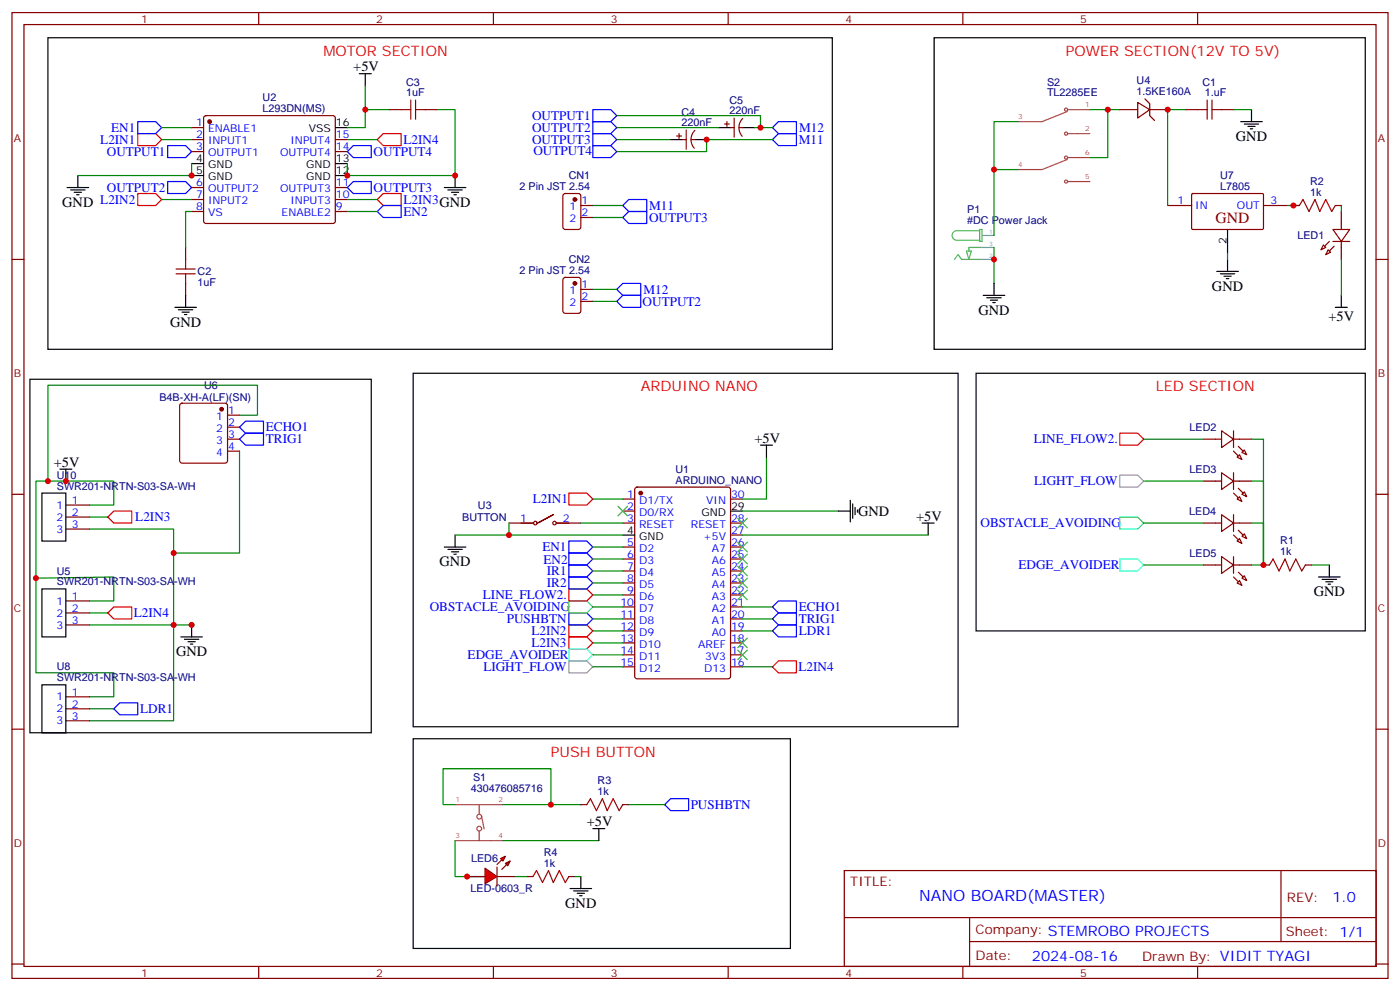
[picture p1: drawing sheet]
<svg xmlns="http://www.w3.org/2000/svg" width="412mm" height="292mm" viewBox="0 0 412 292" stroke-linecap="round" stroke-linejoin="round" font-family="sans-serif">
<g fill="none" stroke="#870000" stroke-width=".35">
<path d="M3.5 3.7h405.4v284.3h-405.4zM7.1 7.2h398.2v277.3h-398.2zM76.2 3.7v3.5M145.3 3.7v3.5M214.5 3.7v3.5M283.6 3.7v3.5M352.8 3.7v3.5M56.4 37.6h3.6M60.2 34.2l.5-.2h37.4l.5 .2 .2 .5v30.4l-.3 .5-.4 .2h-37.4l-.5-.2-.2-.5v-30.4zM114.7 32.3h3.5M125.2 32.3h3.6M200 39.3v1.4"/>
<path d="M202.1 38.3v5.6M204.7 38.4a3.8 3.8 0 0 0-.2 5.2M213.4 36.5h1.4M214.1 35.8v1.4M215.2 37.6h1.1M216.3 34.7v5.7M217.7 37.6h1M218.8 34.9a3.8 3.8 0 0 0-.2 5.2M329.8 32.3h5.3M335.1 30.2l3.6 2.1-3.6 2.4zM337.3 29.1l1.4 1.4v3.5l1.4 1.5M338.7 32.3h5.3"/>
<path d="M349.2 32.3h3.6M359.8 32.3h3.6M56.4 41.1h3.6M56.4 44.6h3.6M56.4 55.2h3.6M56.4 58.7h3.6M98.8 41.1h3.5M98.8 44.6h3.5M98.8 55.2h3.5M98.8 58.7h3.5M166 57.2l.5-.2h3.9l.6 .4 .1 9.5-.5 .6-4.1 .1-.6-.5-.1-9.4zM199.3 40h1.4"/>
<path d="M201.1 41.1h1M203.6 41.1h1M351.1 57.1l.3-.1h20.6l.2 .3-.1 10.1-.3 .2-20.6-.1-.2-.3zM3.5 76.4h3.6M54.7 72.8v3.6M56.4 62.3h3.6M98.8 62.3h3.5M171.1 60.5h3.5M171.1 64h3.5M344 60.5h7M372.2 60.5h7M381 60.5h1.8"/>
<path d="M389.8 72.1l.7 .7-1.4 .8zM391.2 73.6l.7 .7-1.4 .7zM392.6 67.6h5l-2.5 3.5zM392.6 71.1h5M393.3 60.5h1.8M395.1 62.3v5.3M395.1 71.1v5.3M405.3 76.4h3.6M54.7 83.4v3.6M166 81.9l.5-.2h3.9l.6 .4 .1 9.4-.5 .7-4.1 .1-.6-.5-.1-9.4zM171.1 85.2h3.5M171.1 88.7h3.5"/>
<path d="M53.2 118.9l.4-.2h12.7l.5 .2 .2 .5v16.2l-.2 .5-.5 .2h-12.7l-.5-.2-.2-.5v-16.2zM67 129.3h3.6M67 122.2h3.6M67 125.8h3.6M67 132.8h3.6M354.5 129.3h5.3M359.8 126.8l3.6 2.5-3.6 2.5zM359.8 139.2l3.6 2.4-3.6 2.5zM363.4 129.3h5.3M363.4 126.8v5M363.4 139.2v4.9M364.4 134.6l.7-.7 .7 1.4z"/>
<path d="M365.8 133.2l.7-.7 .7 1.4zM3.5 145.5h3.6M149.9 154h7.1M163 151.5l-4.6 2.5 4.6-2.5M164 154h7.1M183.4 146.9h3.6M183.4 150.5h3.6M183.4 154h3.6M187.2 143.6l.5-.2h26.8l.6 .4 .1 55.3-.5 .7h-27l-.7-.4v-55.3zM215.2 146.9h3.5M215.2 154h3.5M215.2 157.5h3.5"/>
<path d="M354.5 154h5.3M354.5 141.6h5.3M359.8 151.5l3.6 2.5-3.6 2.5zM363.4 154h5.3M363.4 151.5v5M363.4 141.6h5.3M364.4 159.3l.7-.7 .7 1.4zM365.1 146.2l.7 1.4-1.4-.7zM365.8 145.5l.7-.7 .7 1.4zM365.8 157.9l.7-.7 .7 1.4zM405.3 145.5h3.6M183.4 161h3.6"/>
<path d="M183.4 164.6h3.6M183.4 168.1h3.6M183.4 171.6h3.6M183.4 175.2h3.6M183.4 178.7h3.6M215.2 161h3.5M215.2 164.6h3.5M215.2 168.1h3.5M215.2 171.6h3.5M215.2 175.2h3.5M215.2 178.7h3.5M354.5 166.3h5.3"/>
<path d="M359.8 163.9l3.6 2.4-3.6 2.5zM363.4 163.9v4.9M363.4 166.3h5.3M364.4 171.6l.7-.7 .7 1.4zM365.8 170.2l.7-.7 .7 1.4zM372.2 166.3h1.7M384.5 166.3h1.8M183.4 182.2h3.6M183.4 185.7h3.6M183.4 189.3h3.6M183.4 192.8h3.6M183.4 196.3h3.6"/>
<path d="M215.2 182.2h3.5M215.2 185.7h3.5M215.2 189.3h3.5M215.2 192.8h3.5M215.2 196.3h3.5M3.5 214.7h3.6M405.3 214.7h3.6M248.7 256.3h156.6v28.2h-156.6zM377.3 256.3v20.9M248.7 270.1h156.5M285.6 277.2h119.6M285.6 270.1v14.2"/>
<path d="M3.5 283.8h3.6M76.2 284.5v3.5M145.3 284.5v3.5M214.5 284.5v3.5M283.6 284.5v3.5M352.8 284.5v3.5M405.3 283.8h3.6"/>
<circle cx="157.7" cy="154" r=".53"/>
<circle cx="163.3" cy="154" r=".53"/>
</g>
<g fill="#870000" stroke="#870000" stroke-width=".35">
<path d="M363.4 132.8l1.4 1.4z"/>
<path d="M364.8 131.4l1.4 1.4z"/>
<path d="M363.4 145.2l1.4 1.4z"/>
<path d="M364.8 143.8l1.4 1.4z"/>
<path d="M363.4 157.5l1.4 1.4z"/>
<path d="M364.8 156.1l1.4 1.4z"/>
<path d="M363.4 169.9l1.4 1.4z"/>
<path d="M364.8 168.5l1.4 1.4z"/>
<path d="M390.2 72.5l1.4-1.4z"/>
<path d="M393 72.5l-1.4 1.4z"/>
<circle cx="188.7" cy="145.2" r=".53"/>
<circle cx="61.7" cy="35.8" r=".53"/>
<circle cx="65.3" cy="120.5" r=".53"/>
<circle cx="169.3" cy="58.7" r=".53"/>
<circle cx="169.3" cy="83.4" r=".53"/>
</g>
<g fill="none" stroke="#000" stroke-width=".35">
<path d="M14.1 11.1h231.1v91.7h-231.1zM275.2 11.1h127v91.7h-127zM98.8 37.6h3.5M211.7 37.6h3.5M218.7 37.6h3.5M365.5 35.8h6.3M366.5 36.5h4.3M367.6 37.2h2.1M368.3 37.9h.7M368.7 32.3v3.5M19.8 55.2h6.3M20.8 55.9h4.2"/>
<path d="M21.9 56.6h2.1M22.6 57.3h.7M22.9 51.7v3.5M56.4 48.2h3.6M56.4 51.7h3.6M98.8 48.2h3.5M98.8 51.7h3.5M130.9 55.2h6.3M131.9 55.9h4.3M133 56.6h2.1M133.7 57.3h.7M134.1 51.7v3.5"/>
<path d="M197.6 41.1h3.5M204.6 41.1h3.5M358.4 79.9h6.4M361.6 67.6v7M361.6 76.4v3.5M51.5 90.5h6.4M52.6 91.2h4.2M53.6 91.9h2.1M54.3 92.6h.7M54.7 87v3.5M289.6 87h6.4M290.7 87.7h4.2"/>
<path d="M291.7 88.4h2.2M292.5 89.1h.7M292.8 83.4v3.6M359.5 80.6h4.2M360.5 81.3h2.2M361.2 82h.7M393.3 90.5h3.6M395.1 87v3.5M8.8 111.7h100.6v104h-100.6zM121.7 109.9h160.5v104.1h-160.5zM287.5 109.9h114.7v75.8h-114.7zM17.6 138.1h3.6"/>
<path d="M19.4 138.1v3.5M224 131.1h3.5M225.8 131.1v3.5M134.1 157.5v3.5M183.4 157.5h3.6M215.2 150.5h3.5M246.9 150.5h3.6M250.5 147.3v6.3M251.2 148.3v4.3M251.9 149.4v2.1M252.6 150.1v.7M271.6 154h3.6"/>
<path d="M273.4 154v3.5M130.9 161h6.3M131.9 161.7h4.3M133 162.5h2.1M133.7 163.2h.7M388.4 169.9h6.4M389.5 170.6h4.2M390.5 171.3h2.1M391.2 172h.7M391.6 166.3v3.6M53.3 187.5h6.3M54.3 188.2h4.3"/>
<path d="M55.4 188.9h2.1M56.1 189.6h.7M56.4 184v3.5M121.7 217.5h111.1v61.7h-111.1z"/>
</g>
<path d="M40.6 39.3h5.3l1.7 1.8-1.7 1.8h-5.3zM40.6 57h5.3l1.7 1.7-1.7 1.8h-5.3zM111.1 58.7l1.8-1.7h5.3v3.5h-5.3zM111.1 41.1l1.8-1.8h5.3v3.6h-5.3zM329.8 127.5h5.3l1.8 1.8-1.8 1.8h-5.3zM31.7 152.2l1.8-1.7h5.3v3.5h-5.3zM167.6 145.2h5.3l1.7 1.7-1.7 1.8h-5.3zM167.6 173.4h5.3l1.7 1.8-1.7 1.7h-5.3zM31.7 180.4l1.8-1.7h5.3v3.5h-5.3zM167.6 184h5.3l1.7 1.7-1.7 1.8h-5.3zM167.6 187.5h5.3l1.7 1.8-1.7 1.7h-5.3zM227.5 196.3l1.8-1.7h5.3v3.5h-5.3z" fill="none" stroke="#f00" stroke-width=".35"/>
<g fill="none" stroke="#008700" stroke-width=".35">
<path d="M47.6 37.6h8.8M114.7 32.3h-7.1v5.3h-5.3M128.8 32.3h5.3v19.4h-31.8v-3.5M181.7 34h42.3v3.6M181.7 37.6h30M222.2 37.6h5.3M299.9 35.8h-7.1v33.5M321 32.3h5.3M329.8 32.3h-3.5v14.1h-5.3M349.2 32.3h-5.2v28.2M363.4 32.3h5.3M47.6 58.7h8.8"/>
<path d="M47.6 41.1h8.8M56.4 48.2v3.5h-33.5M102.3 58.7h8.8M102.3 41.1h8.8M181.7 41.1h15.9M227.5 41.1h-19.4v3.5h-26.4M292.8 49.9h7.1M56.4 62.3h-1.7v10.5M102.3 62.3h8.8M174.6 60.5h8.8M174.6 64h8.8M292.8 72.8v10.6"/>
<path d="M361.6 74.6v1.8M379.2 60.5h3.6M395.1 60.5v1.8M395.1 76.4v10.6M174.6 88.7h7.1M174.6 85.2h7.1M225.8 134.6v12.3h-7.1M336.9 129.3h17.6M368.7 129.3h3.5v37M26.5 148.7h7v-7.1h-22.9v56.5h22.9v7h-7M26.5 155.8h24.7v56.4h-24.7M26.5 152.2h5.2"/>
<path d="M134.1 157.5h49.3M149.9 154v3.5M171.1 154h12.3M174.6 146.9h8.8M218.7 157.5h54.7M218.7 150.5h28.2M336.9 154h17.6M336.9 141.6h17.6M368.7 141.6h3.5v24.7M368.7 154h3.5v12.3M10.6 170.2l22.9-.3v7h-7M174.6 178.7h8.8"/>
<path d="M174.6 175.2h8.8M174.6 161h8.8M174.6 164.6h8.8M174.6 168.1h8.8M174.6 171.6h8.8M218.7 178.7h8.8M336.9 166.3h17.6M368.7 166.3h3.5M386.3 166.3h5.3M26.5 184h30.6M26.5 180.4h5.2M174.6 196.3h8.8"/>
<path d="M174.6 189.3h8.8M174.6 185.7h8.8M174.6 182.2h8.8M174.6 192.8h8.8M218.7 196.3h8.8M218.7 185.7h8.8M218.7 182.2h8.8M26.5 208.7h7M148.2 236.9h22.9M134.1 247.5v10.6h8.8"/>
</g>
<g fill="none" stroke="#00f" stroke-width=".35">
<path d="M40.6 35.8h5.3l1.7 1.8-1.7 1.7h-5.3zM174.6 32.3h5.3l1.8 1.7-1.8 1.8h-5.3zM174.6 35.8h5.3l1.8 1.8-1.8 1.7h-5.3zM174.6 39.3h5.3l1.8 1.8-1.8 1.8h-5.3zM229.3 35.8h5.3v3.5h-5.3l-1.8-1.7zM49.4 42.9h5.3l1.7 1.7-1.7 1.8h-5.3zM49.4 53.4h5.3l1.7 1.8-1.7 1.8h-5.3zM102.3 44.6l1.8-1.7h5.3v3.5h-5.3zM104.1 53.4h5.3v3.6h-5.3l-1.8-1.8zM174.6 42.9h5.3l1.8 1.7-1.8 1.8h-5.3zM227.5 41.1l1.8-1.8h5.3v3.6h-5.3zM111.1 62.3l1.8-1.8h5.3v3.5h-5.3z"/>
<path d="M183.4 60.5l1.8-1.8h5.3v3.6h-5.3zM183.4 64l1.8-1.7h5.3v3.5h-5.3zM181.7 85.2l1.7-1.8h5.3v3.6h-5.3zM183.4 87h5.3v3.5h-5.3l-1.7-1.8zM167.6 159.3h5.3l1.7 1.7-1.7 1.8h-5.3zM167.6 166.3h5.3l1.7 1.8-1.7 1.8h-5.3zM167.6 169.9h5.3l1.7 1.7-1.7 1.8h-5.3zM167.6 162.8h5.3l1.7 1.8-1.7 1.7h-5.3zM227.5 178.7l1.8-1.8h5.3v3.5h-5.3zM167.6 180.4h5.3l1.7 1.8-1.7 1.8h-5.3zM227.5 182.2l1.8-1.8h5.3v3.6h-5.3zM229.3 184h5.3v3.5h-5.3l-1.8-1.8z"/>
<path d="M35.3 206.9h5.3v3.5h-5.3l-1.8-1.7zM195.8 236.9l1.8-1.8h5.2v3.6h-5.2z"/>
</g>
<path d="M329.8 152.2h5.3l1.8 1.8-1.8 1.8h-5.3zM167.6 176.9h5.3l1.7 1.8-1.7 1.7h-5.3z" fill="none" stroke="#0f6" stroke-width=".35"/>
<path d="M329.8 164.6h5.3l1.8 1.7-1.8 1.8h-5.3zM167.6 191h5.3l1.7 1.8-1.7 1.8h-5.3z" fill="none" stroke="#0ff" stroke-width=".35"/>
<path d="M329.8 139.9h5.3l1.8 1.7-1.8 1.8h-5.3zM167.6 194.6h5.3l1.7 1.7-1.7 1.8h-5.3z" fill="none" stroke="#999" stroke-width=".35"/>
<g fill="none" stroke="#a10000" stroke-width=".35">
<path d="M118.2 32.3h2.8M121 29.5v5.6M122.4 32.3h2.8M122.4 29.5v5.6M352.8 32.3h2.8M355.6 29.5v5.6M357 32.3h2.8M357 29.5v5.6M51.9 79.2h5.6M54.7 76.4v2.8M382.8 60.5l1-1.8 1.8 3.6 1.7-3.6 1.5 3.6 1.7-3.6 1.8 3.6 1-1.8M51.9 80.6h5.6"/>
<path d="M54.7 80.6v2.8M373.9 166.3l1.1-1.7 1.8 3.5 1.7-3.5 1.4 3.5 1.8-3.5 1.8 3.5 1-1.8"/>
</g>
<path d="M281.2 76.4l1-1.4 1.1 1.4h6M284.7 73.9h1.4l-.7 2.5zM288.6 67.9h-6.7a1.41 1.41 0 0 0-1.4 1.4 1.41 1.41 0 0 0 1.4 1.4h6.7M288.6 67.6h.7v3.5h-.7zM289.3 72.8h-3.9v1.1" fill="none" stroke="#52c25c" stroke-width=".35"/>
<path d="M289.3 69.3h3.5M289.3 72.8h3.5M289.3 76.4h3.5" fill="none" stroke="#4ab5c4" stroke-width=".35"/>
<g fill="none" stroke="#a64a4a" stroke-width=".35">
<path d="M299.9 35.8h3.4M314.4 32.8l-7.4 3h-3.6M314.6 39.3h6.4M314.6 32.3h6.4M299.9 49.9h3.4M314.4 47l-7.4 2.9h-3.6M314.6 53.4h6.4M314.6 46.4h6.4M134.1 236.9h3.4M137.6 236.9h10.6M141.2 236.9v2.8M134.1 247.5h3.4"/>
<path d="M137.6 247.5h10.6M141.2 244.7v2.8M141.8 240.1l.8 3.9"/>
<circle cx="314" cy="32.3" r=".46"/>
<circle cx="314" cy="39.3" r=".46"/>
<circle cx="314" cy="46.4" r=".46"/>
<circle cx="314" cy="53.5" r=".46"/>
<circle cx="141.2" cy="244" r=".71"/>
<circle cx="141.2" cy="240.4" r=".71"/>
</g>
<g fill="#f00" stroke="#870000" stroke-width=".35">
<path d="M142.9 255.6l3.5 2.5-3.5 2.1z"/>
<path d="M146.4 255.2v5.7z"/>
</g>
<g fill="#870000" stroke="#870000" stroke-width=".35">
<path d="M146.4 254.5l1.4-1.4z"/>
<path d="M147.8 255.9l1.4-1.4z"/>
</g>
<g fill="#f00" stroke="#870000" stroke-width=".35">
<path d="M147.5 252.8l1.4-.7-.7 1.4z"/>
<path d="M148.9 254.2l1.4-.7-.7 1.4z"/>
</g>
<g fill="none" stroke="#870000" stroke-width=".35">
<path d="M19.4 148.7h7.1M19.4 152.2h7.1M19.4 155.8h7.1M19.4 176.9h7.1M19.4 180.4h7.1M19.4 184h7.1M19.4 205.1h7.1M19.4 208.7h7.1M19.4 212.2h7.1M171.1 236.9h1.8M183.4 236.9h1.8M137.6 258.1h5.3"/>
<path d="M146.4 258.1h5.3M155.2 258.1h1.8M167.6 258.1h1.7"/>
</g>
<path d="M172.9 236.9l1-1.8 1.8 3.6 1.7-3.6 1.5 3.6 1.7-3.6 1.8 3.6 1-1.8M157 258.1l1-1.8 1.8 3.5 1.8-3.5 1.4 3.5 1.7-3.5 1.8 3.5 1.1-1.7" fill="none" stroke="#a10000" stroke-width=".35"/>
<path d="M107.6 25.2v7.1M70.6 122.2h5.2v-8.8h-61.7v28.2M70.6 132.8v30h-19.4M134.1 236.9h-3.6v-10.6h31.8v10.6M185.2 236.9h10.6M148.2 247.5h28.2M151.7 258.1h3.5M169.3 258.1h1.8" fill="none" stroke="#008700" stroke-width=".35"/>
<path d="M105.8 21.7h3.6M107.6 21.7v3.5M12.3 145.2h7.1v14.1h-7.1zM12.3 173.4h7.1v14.1h-7.1zM12.3 201.6h7.1v14.1h-7.1zM171.1 258.1v3.5M174.6 243.9h3.6M176.4 243.9v3.6M167.9 261.6h6.4M169 262.3h4.2M170 263h2.2M170.7 263.7h.7" fill="none" stroke="#000" stroke-width=".35"/>
<path d="M70.6 129.3l1.7-1.8h5.3v3.6h-5.3zM70.6 125.8l1.7-1.8h5.3v3.5h-5.3z" fill="none" stroke="#00f" stroke-width=".35"/>
<g fill="none" stroke="#3c3" stroke-width=".35">
<path d="M182 149l2.9 2.9M184.9 149l-2.9 2.9M217.3 152.6l2.8 2.8M217.3 159.6l2.8 2.9M220.1 152.6l-2.8 2.8M220.1 159.6l-2.8 2.9M217.3 163.2l2.8 2.8M217.3 166.7l2.8 2.8M217.3 170.2l2.8 2.8M217.3 173.7l2.8 2.9M220.1 163.2l-2.8 2.8M220.1 166.7l-2.8 2.8"/>
<path d="M220.1 170.2l-2.8 2.8M220.1 173.7l-2.8 2.9M217.3 187.9l2.8 2.8M217.3 191.4l2.8 2.8M220.1 187.9l-2.8 2.8M220.1 191.4l-2.8 2.8"/>
</g>
<g fill="#c00">
<circle cx="19.4" cy="141.6" r=".88"/>
<circle cx="372.2" cy="166.3" r=".88"/>
<circle cx="292.8" cy="49.9" r=".88"/>
<circle cx="326.3" cy="32.3" r=".88"/>
<circle cx="344" cy="32.3" r=".88"/>
<circle cx="56.4" cy="51.7" r=".88"/>
<circle cx="102.3" cy="51.7" r=".88"/>
<circle cx="134.1" cy="51.7" r=".88"/>
<circle cx="208.1" cy="41.1" r=".88"/>
<circle cx="292.8" cy="76.4" r=".88"/>
<circle cx="381" cy="60.5" r=".88"/>
<circle cx="149.9" cy="157.5" r=".88"/>
<circle cx="137.6" cy="258.1" r=".88"/>
<circle cx="14.1" cy="141.6" r=".88"/>
<circle cx="51.2" cy="162.8" r=".88"/>
<circle cx="51.2" cy="184" r=".88"/>
<circle cx="56.4" cy="184" r=".88"/>
<circle cx="162.3" cy="236.9" r=".88"/>
<circle cx="107.6" cy="32.3" r=".88"/>
<circle cx="224" cy="37.6" r=".88"/>
<circle cx="10.6" cy="170.2" r=".88"/>
</g>
<text font-size="4.6" fill="#800" x="358.1" y="65.8">GND</text>
<text font-size="4.6" fill="#00f" x="270.8" y="265.3">NANO BOARD(MASTER)</text>
<g font-size="4.2" fill="#f00">
<text x="95.2" y="16.4">MOTOR SECTION</text>
<text x="314" y="16.4">POWER SECTION(12V TO 5V)</text>
<text x="188.7" y="115.2">ARDUINO NANO</text>
<text x="340.4" y="115.2">LED SECTION</text>
<text x="162.3" y="222.8">PUSH BUTTON</text>
</g>
<g font-size="4.2">
<text x="104.1" y="21">+5V</text>
<text x="364.1" y="41.5">GND</text>
<text x="18.3" y="60.9">GND L2IN2</text>
<text x="357" y="85.5">GND</text>
<text x="288.2" y="92.6">GND</text>
<text x="391.3" y="94.5">+5V</text>
<text x="50.1" y="96.1">GND</text>
<text x="222.2" y="130.4">+5V</text>
<text x="15.9" y="137.4">+5V</text>
<text x="252.8" y="151.9">GND</text>
<text x="269.9" y="153.3">+5V</text>
<text x="129.5" y="166.7">GND</text>
<text x="387" y="175.5">GND</text>
<text x="51.9" y="193.1">GND</text>
<text x="172.9" y="243.2">+5V</text>
<text x="166.5" y="267.2">GND</text>
</g>
<g font-size="4.2" fill="#00f">
<text x="392.5" y="265.6">1.0</text>
<text x="304" y="282.9">2024-08-16</text>
</g>
<g font-size="3.9" fill="#00f">
<text x="156.7" y="35.3">OUTPUT1</text>
<text x="32.8" y="38.8">EN1</text>
<text x="156.7" y="38.8">OUTPUT2</text>
<text x="235.4" y="38.9">M12</text>
<text x="29.5" y="42.4">L2IN1</text>
<text x="31.5" y="45.9">OUTPUT1</text>
<text x="110.1" y="46">OUTPUT4</text>
<text x="118.9" y="42.5">L2IN4</text>
<text x="156.7" y="42.4">OUTPUT3</text>
<text x="157.1" y="45.7">OUTPUT4</text>
<text x="235.3" y="42.3">M11</text>
<text x="31.5" y="56.5">OUTPUT2</text>
<text x="110.1" y="56.6">OUTPUT3</text>
<text x="118.9" y="60.1">L2IN3GND</text>
<text x="118.9" y="63.5">EN2</text>
<text x="191.2" y="61.7">M11</text>
<text x="191.2" y="65.4">OUTPUT3</text>
<text x="189.3" y="90">OUTPUT2</text>
<text x="189.6" y="86.5">M12</text>
<text x="78.3" y="130.5">TRIG1</text>
<text x="78.3" y="127">ECHO1</text>
<text x="304.5" y="130.5">LINE_FLOW2.</text>
<text x="304.7" y="142.9">LIGHT_FLOW</text>
<text x="157" y="148.2">L2IN1</text>
<text x="39.9" y="153.4">L2IN3</text>
<text x="288.9" y="155.2">OBSTACLE_AVOIDING</text>
<text x="159.8" y="162.3">EN1</text>
<text x="160.1" y="165.9">EN2</text>
<text x="300" y="167.6">EDGE_AVOIDER</text>
<text x="161.1" y="169.4">IR1</text>
<text x="161.1" y="172.9">IR2</text>
<text x="126.6" y="179.9">OBSTACLE_AVOIDING</text>
<text x="142.3" y="176.4">LINE_FLOW2.</text>
<text x="235.3" y="179.9">ECHO1</text>
<text x="39.5" y="181.6">L2IN4</text>
<text x="149.3" y="183.4">PUSHBTN</text>
<text x="235.3" y="183.5">TRIG1</text>
<text x="156.5" y="187">L2IN2</text>
<text x="156.5" y="190.5">L2IN3</text>
<text x="235.3" y="187">LDR1</text>
<text x="137.8" y="194">EDGE_AVOIDER</text>
<text x="142.4" y="197.6">LIGHT_FLOW</text>
<text x="235.2" y="197.5">L2IN4</text>
<text x="41.3" y="209.9">LDR1</text>
<text x="203.5" y="238.1">PUSHBTN</text>
</g>
<g font-size="3.9" fill="#800">
<text x="250.5" y="260.9">TITLE:</text>
<text x="379.1" y="265.6">REV:</text>
<text x="287.4" y="275.1">Company: STEMROBO PROJECTS</text>
<text x="378.7" y="275.7">Sheet: 1/1</text>
<text x="287.4" y="282.8">Date:</text>
<text x="336.4" y="282.8">Drawn By: VIDIT TYAGI</text>
</g>
<g font-size="3.2" fill="#800">
<text x="41.6" y="6.7">1</text>
<text x="110.8" y="6.7">2</text>
<text x="179.9" y="6.7">3</text>
<text x="249.1" y="6.7">4</text>
<text x="318.2" y="6.7">5</text>
<text x="4.1" y="41.8">A</text>
<text x="405.9" y="41.8">A</text>
<text x="4.1" y="110.9">B</text>
<text x="405.9" y="110.9">B</text>
<text x="4.1" y="180.1">C</text>
<text x="405.9" y="180.1">C</text>
<text x="4.1" y="249.2">D</text>
<text x="405.9" y="249.2">D</text>
<text x="41.6" y="287.5">1</text>
<text x="110.8" y="287.5">2</text>
<text x="179.9" y="287.5">3</text>
<text x="249.1" y="287.5">4</text>
<text x="318.2" y="287.5">5</text>
</g>
<g font-size="3.2" fill="#000080">
<text x="77.3" y="29.8">U2</text>
<text x="119.6" y="28.4">1uF</text>
<text x="119.6" y="25.3">C3</text>
<text x="308.4" y="28.4">TL2285EE</text>
<text x="308.4" y="25.2">S2</text>
<text x="334.8" y="28">1.5KE160A</text>
<text x="334.8" y="24.8">U4</text>
<text x="354.2" y="25.2">C1</text>
<text x="354.9" y="28.1">1.uF</text>
<text x="77.3" y="33">L293DN(MS)</text>
<text x="200.7" y="34">C4</text>
<text x="214.9" y="33.7">220nF</text>
<text x="214.9" y="30.5">C5</text>
<text x="200.7" y="37.2">220nF</text>
<text x="167.5" y="52.7">CN1</text>
<text x="359.4" y="52.7">U7</text>
<text x="153" y="55.9">2 Pin JST 2.54</text>
<text x="359.4" y="55.8">L7805</text>
<text x="385.9" y="57.7">1k</text>
<text x="385.9" y="54.5">R2</text>
<text x="284.9" y="65.9">#DC Power Jack</text>
<text x="284.9" y="62.8">P1</text>
<text x="382.2" y="70.4">LED1</text>
<text x="167.5" y="77.4">CN2</text>
<text x="58.2" y="81.1">C2</text>
<text x="153" y="80.6">2 Pin JST 2.54</text>
<text x="58.2" y="84.2">1uF</text>
<text x="47" y="118">B4B-XH-A(LF)(SN)</text>
<text x="60.1" y="114.5">U6</text>
<text x="350.4" y="126.9">LED2</text>
<text x="16.7" y="140.9">U10</text>
<text x="199" y="142.3">ARDUINO_NANO</text>
<text x="199" y="139.2">U1</text>
<text x="350.4" y="139.2">LED3</text>
<text x="16.7" y="144.1">SWR201-NRTN-S03-SA-WH</text>
<text x="140.8" y="149.8">U3</text>
<text x="136.1" y="153.4">BUTTON</text>
<text x="350.3" y="151.6">LED4</text>
<text x="377.1" y="160.3">R1</text>
<text x="350.4" y="163.9">LED5</text>
<text x="377.1" y="163.5">1k</text>
<text x="16.7" y="172.3">SWR201-NRTN-S03-SA-WH</text>
<text x="16.7" y="169.2">U5</text>
<text x="16.7" y="197.4">U8</text>
<text x="16.7" y="200.6">SWR201-NRTN-S03-SA-WH</text>
<text x="138.7" y="233.2">430476085716</text>
<text x="139.4" y="230.1">S1</text>
<text x="176" y="230.9">R3</text>
<text x="176" y="234.1">1k</text>
<text x="138.8" y="253.9">LED6</text>
<text x="160.2" y="255.2">1k</text>
<text x="160.2" y="252.1">R4</text>
<text x="138.6" y="262.7">LED-0603_R</text>
</g>
<g font-size="3.2" fill="#00f">
<text x="57.8" y="37.2">1</text>
<text x="57.8" y="40.7">2</text>
<text x="61.3" y="39">ENABLE1</text>
<text x="99" y="40.7">15</text>
<text x="57.8" y="44.3">3</text>
<text x="61.3" y="42.5">INPUT1</text>
<text x="61.3" y="46">OUTPUT1</text>
<text x="82.5" y="46">OUTPUT4</text>
<text x="85.6" y="42.5">INPUT4</text>
<text x="99" y="44.3">14</text>
<text x="57.8" y="54.9">6</text>
<text x="57.8" y="58.4">7</text>
<text x="61.3" y="56.6">OUTPUT2</text>
<text x="82.5" y="56.6">OUTPUT3</text>
<text x="99" y="58.4">10</text>
<text x="99" y="54.9">11</text>
<text x="57.8" y="61.9">8</text>
<text x="61.3" y="60.1">INPUT2</text>
<text x="61.3" y="63.7">VS</text>
<text x="83" y="63.7">ENABLE2</text>
<text x="85.6" y="60.1">INPUT3</text>
<text x="99" y="61.9">9</text>
<text x="167.8" y="61.9">1</text>
<text x="167.8" y="65.4">2</text>
<text x="171.3" y="60.1">1</text>
<text x="171.3" y="63.7">2</text>
<text x="346.9" y="60.1">1</text>
<text x="352.1" y="61.6">IN</text>
<text x="364.3" y="61.6">OUT</text>
<text x="374.3" y="60.1">3</text>
<text x="167.8" y="86.6">1</text>
<text x="171.3" y="84.8">1</text>
<text x="171.3" y="88.4">2</text>
<text x="167.8" y="90.1">2</text>
<text x="63.7" y="123.6">1</text>
<text x="67.2" y="121.9">1</text>
<text x="67.2" y="125.4">2</text>
<text x="63.7" y="127.2">2</text>
<text x="63.7" y="130.7">3</text>
<text x="67.2" y="128.9">3</text>
<text x="63.7" y="134.2">4</text>
<text x="67.2" y="132.5">4</text>
<text x="16.7" y="149.8">1</text>
<text x="21.2" y="148.3">1</text>
<text x="184.8" y="146.6">1</text>
<text x="188.3" y="148.3">D1/TX</text>
<text x="208" y="148.3">VIN</text>
<text x="215.4" y="146.6">30</text>
<text x="16.7" y="153.3">2</text>
<text x="21.2" y="151.9">2</text>
<text x="21.2" y="155.4">3</text>
<text x="153.2" y="153.6">1</text>
<text x="165.8" y="153.6">2</text>
<text x="184.8" y="150.1">2</text>
<text x="184.8" y="153.6">3</text>
<text x="188.3" y="151.9">D0/RX</text>
<text x="188.3" y="155.4">RESET</text>
<text x="203.5" y="155.4">RESET</text>
<text x="215.4" y="153.6">28</text>
<text x="16.7" y="156.8">3</text>
<text x="184.8" y="160.7">5</text>
<text x="207.1" y="158.9">+5V</text>
<text x="215.4" y="160.7">26</text>
<text x="215.4" y="157.2">27</text>
<text x="184.8" y="164.2">6</text>
<text x="184.8" y="167.7">7</text>
<text x="188.3" y="162.5">D2</text>
<text x="188.3" y="166">D3</text>
<text x="209.7" y="166">A6</text>
<text x="209.7" y="162.5">A7</text>
<text x="215.4" y="167.7">24</text>
<text x="215.4" y="164.2">25</text>
<text x="184.8" y="171.3">8</text>
<text x="188.3" y="169.5">D4</text>
<text x="188.3" y="173">D5</text>
<text x="209.7" y="173">A4</text>
<text x="209.7" y="169.5">A5</text>
<text x="215.4" y="171.3">23</text>
<text x="16.7" y="178">1</text>
<text x="21.2" y="176.6">1</text>
<text x="182.8" y="178.3">10</text>
<text x="184.8" y="174.8">9</text>
<text x="188.3" y="176.6">D6</text>
<text x="209.7" y="176.6">A3</text>
<text x="215.4" y="178.3">21</text>
<text x="215.4" y="174.8">22</text>
<text x="16.7" y="181.5">2</text>
<text x="16.7" y="185">3</text>
<text x="21.2" y="180.1">2</text>
<text x="21.2" y="183.6">3</text>
<text x="182.8" y="181.9">11</text>
<text x="182.8" y="185.4">12</text>
<text x="188.3" y="180.1">D7</text>
<text x="188.3" y="183.6">D8</text>
<text x="209.7" y="183.6">A1</text>
<text x="209.7" y="180.1">A2</text>
<text x="215.4" y="185.4">19</text>
<text x="215.4" y="181.9">20</text>
<text x="182.8" y="188.9">13</text>
<text x="188.3" y="187.1">D9</text>
<text x="188.3" y="190.7">D10</text>
<text x="205.7" y="190.7">AREF</text>
<text x="209.7" y="187.1">A0</text>
<text x="215.4" y="188.9">18</text>
<text x="182.8" y="192.4">14</text>
<text x="182.8" y="196">15</text>
<text x="188.3" y="194.2">D11</text>
<text x="188.3" y="197.7">D12</text>
<text x="207.4" y="197.7">D13</text>
<text x="207.7" y="194.2">3V3</text>
<text x="215.4" y="196">16</text>
<text x="215.4" y="192.4">17</text>
<text x="16.7" y="206.2">1</text>
<text x="16.7" y="209.7">2</text>
<text x="21.2" y="204.8">1</text>
<text x="21.2" y="208.3">2</text>
<text x="16.7" y="213.3">3</text>
<text x="21.2" y="211.8">3</text>
</g>
<g font-size="3.2">
<text x="91" y="39">VSS</text>
<text x="99" y="37.2">16</text>
<text x="57.8" y="47.8">4</text>
<text x="99" y="47.8">13</text>
<text x="57.8" y="51.3">5</text>
<text x="61.3" y="49.6">GND</text>
<text x="61.3" y="53.1">GND</text>
<text x="90.2" y="53.1">GND</text>
<text x="90.2" y="49.6">GND</text>
<text x="99" y="51.3">12</text>
<text x="361.2" y="71.7" transform="rotate(-90 361.2 71.7)">2</text>
<text x="206.6" y="151.9">GND</text>
<text x="215.4" y="150.1">29</text>
<text x="184.8" y="157.2">4</text>
<text x="188.3" y="158.9">GND</text>
</g>
<g font-size="2.1" fill="#a54b4b">
<text x="300" y="35.1">3</text>
<text x="319.7" y="31.6">1</text>
<text x="319.7" y="38.6">2</text>
<text x="319.7" y="45.7">6</text>
<text x="300" y="49.2">4</text>
<text x="319.7" y="52.8">5</text>
<text x="134.2" y="236.2">1</text>
<text x="146.8" y="236.2">2</text>
<text x="134.2" y="246.8">3</text>
<text x="146.8" y="246.8">4</text>
</g>
<g font-size="1.8" fill="#4bb6c4">
<text x="291.4" y="69">1</text>
<text x="291.4" y="72.5">3</text>
<text x="291.4" y="76">2</text>
</g>
</svg>
